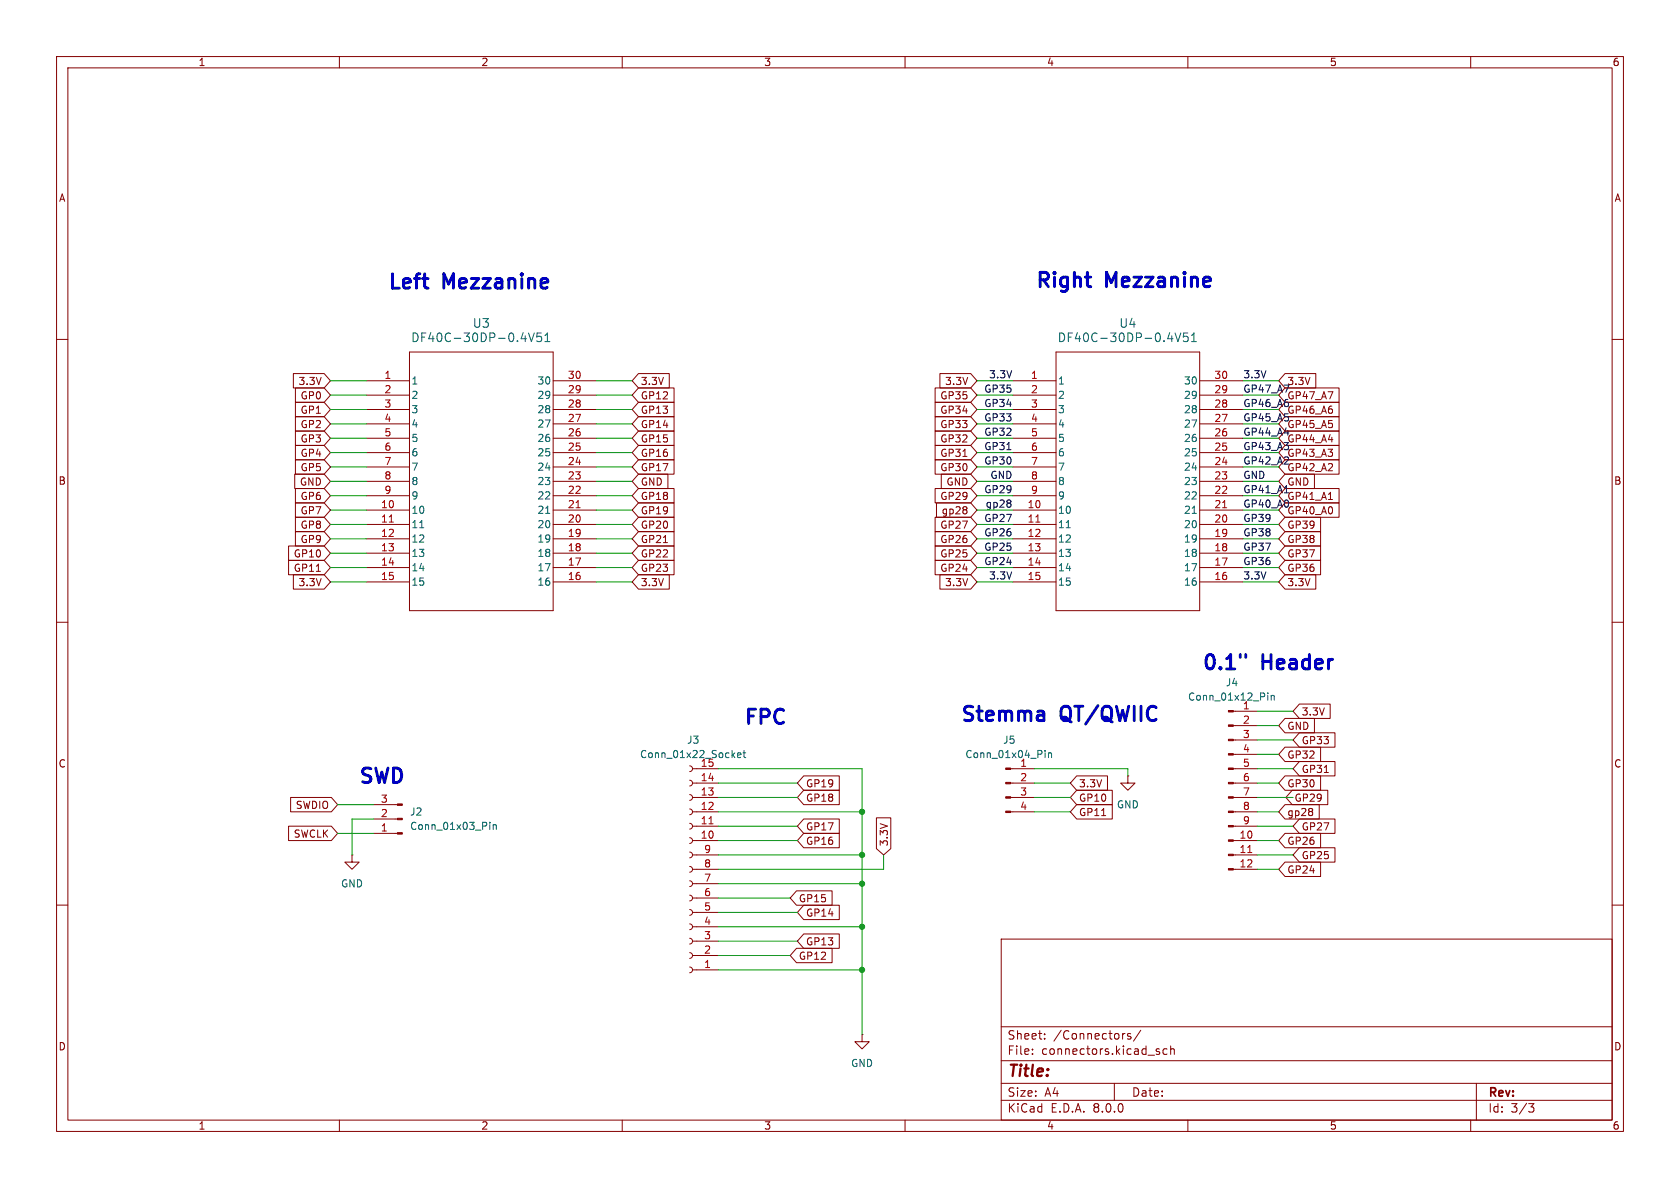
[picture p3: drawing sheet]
<svg xmlns="http://www.w3.org/2000/svg" width="297mm" height="210mm" viewBox="0 0 297 210" stroke-linecap="round" stroke-linejoin="round" font-family="sans-serif">
<g fill="none" stroke="#840000" stroke-width=".18">
<path d="M10 10h277v190h-277zM12 12h273v186h-273zM60 10v2M110 10v2M160 10v2M210 10v2M260 10v2M10 60h2M285 60h2M51.9 66h5.4l1.1 1.3-1.1 1.3h-5.4zM52.2 78.7h5.1l1.1 1.3-1.1 1.3h-5.1zM52.2 71.1h5.1l1.1 1.3-1.1 1.3h-5.1z"/>
<path d="M52.2 73.7h5.1l1.1 1.2-1.1 1.3h-5.1zM52.2 68.6h5.1l1.1 1.3-1.1 1.2h-5.1zM52.2 76.2h5.1l1.1 1.3-1.1 1.2h-5.1zM64.8 67.3h7.6M64.8 69.9h7.6M64.8 77.5h7.6M64.8 74.9h7.6M64.8 72.4h7.6M72.4 62.2h25.4v45.8h-25.4zM97.8 67.3h7.6M97.8 69.9h7.6M97.8 77.5h7.6"/>
<path d="M97.8 74.9h7.6M97.8 72.4h7.6M112.9 66h5.4v2.6h-5.4l-1.1-1.3zM112.9 68.6h6.3v2.5h-6.3l-1.1-1.2zM112.9 71.1h6.3v2.6h-6.3l-1.1-1.3zM112.9 73.7h6.3v2.5h-6.3l-1.1-1.3zM112.9 76.2h6.3v2.5h-6.3l-1.1-1.2zM112.9 78.7h6.3v2.6h-6.3l-1.1-1.3zM165.3 73.7h6.3l1.1 1.2-1.1 1.3h-6.3zM165.3 78.7h6.3l1.1 1.3-1.1 1.3h-6.3zM165.3 68.6h6.3l1.1 1.3-1.1 1.2h-6.3zM165.3 76.2h6.3l1.1 1.3-1.1 1.2h-6.3z"/>
<path d="M165.3 71.1h6.3l1.1 1.3-1.1 1.3h-6.3zM166.2 66h5.4l1.1 1.3-1.1 1.3h-5.4zM179.1 67.3h7.6M179.1 69.9h7.6M179.1 77.5h7.6M179.1 74.9h7.6M179.1 72.4h7.6M186.7 62.2h25.4v45.8h-25.4zM212.1 67.3h7.6M212.1 69.9h7.6M212.1 77.5h7.6M212.1 74.9h7.6"/>
<path d="M212.1 72.4h7.6M227.2 78.7h9.5v2.6h-9.5l-1.1-1.3zM227.2 73.7h9.5v2.5h-9.5l-1.1-1.3zM227.2 68.6h9.5v2.5h-9.5l-1.1-1.2zM227.2 71.1h9.5v2.6h-9.5l-1.1-1.3zM227.2 76.2h9.5v2.5h-9.5l-1.1-1.2zM227.2 66h5.4v2.6h-5.4l-1.1-1.3zM51 96.5h6.3l1.1 1.3-1.1 1.3h-6.3zM51 99.1h6.3l1.1 1.2-1.1 1.3h-6.3zM52.1 83.8h5.2l1.1 1.3-1.1 1.3h-5.2zM52.2 88.9h5.1l1.1 1.3-1.1 1.2h-5.1zM52.2 91.4h5.1l1.1 1.3-1.1 1.3h-5.1z"/>
<path d="M52.2 86.4h5.1l1.1 1.2-1.1 1.3h-5.1zM52.2 94h5.1l1.1 1.3-1.1 1.2h-5.1zM52.2 81.3h5.1l1.1 1.3-1.1 1.2h-5.1zM64.8 90.2h7.6M64.8 92.7h7.6M64.8 95.3h7.6M64.8 97.8h7.6M64.8 87.6h7.6M64.8 85.1h7.6M64.8 82.6h7.6M64.8 80h7.6M97.8 90.2h7.6"/>
<path d="M97.8 92.7h7.6M97.8 95.3h7.6M97.8 97.8h7.6M97.8 87.6h7.6M97.8 85.1h7.6M97.8 82.6h7.6M97.8 80h7.6M112.9 99.1h6.3v2.5h-6.3l-1.1-1.3zM112.9 91.4h6.3v2.6h-6.3l-1.1-1.3zM112.9 96.5h6.3v2.6h-6.3l-1.1-1.3zM112.9 94h6.3v2.5h-6.3l-1.1-1.2zM112.9 81.3h6.3v2.5h-6.3l-1.1-1.2z"/>
<path d="M112.9 83.8h5.2v2.6h-5.2l-1.1-1.3zM112.9 88.9h6.3v2.5h-6.3l-1.1-1.2zM112.9 86.4h6.3v2.5h-6.3l-1.1-1.3zM117.3 95.9h.7M165.3 86.4h6.3l1.1 1.2-1.1 1.3h-6.3zM165.3 81.3h6.3l1.1 1.3-1.1 1.2h-6.3zM165.3 99.1h6.3l1.1 1.2-1.1 1.3h-6.3zM165.3 91.4h6.3l1.1 1.3-1.1 1.3h-6.3zM165.3 96.5h6.3l1.1 1.3-1.1 1.3h-6.3zM165.3 94h6.3l1.1 1.3-1.1 1.2h-6.3zM165.6 88.9h6l1.1 1.3-1.1 1.2h-6zM166.4 83.8h5.2l1.1 1.3-1.1 1.3h-5.2z"/>
<path d="M170.2 80.7h.7M170.8 89.6l.1 .2-.1 .3M170.8 90.2l.1 .2-.1 .4M179.1 90.2h7.6M179.1 92.7h7.6M179.1 95.3h7.6M179.1 97.8h7.6M179.1 87.6h7.6M179.1 85.1h7.6M179.1 82.6h7.6M179.1 80h7.6M212.1 90.2h7.6"/>
<path d="M212.1 92.7h7.6M212.1 95.3h7.6M212.1 97.8h7.6M212.1 87.6h7.6M212.1 85.1h7.6M212.1 82.6h7.6M212.1 80h7.6M227.2 83.8h5.2v2.6h-5.2l-1.1-1.3zM227.2 81.3h9.5v2.5h-9.5l-1.1-1.2zM227.2 88.9h9.5v2.5h-9.5l-1.1-1.2zM227.2 94h6.3v2.5h-6.3l-1.1-1.2zM227.2 96.5h6.3v2.6h-6.3l-1.1-1.3z"/>
<path d="M227.2 86.4h9.5v2.5h-9.5l-1.1-1.3zM227.2 91.4h6.3v2.6h-6.3l-1.1-1.3zM227.2 99.1h6.3v2.5h-6.3l-1.1-1.3zM234.8 88.3h.8M10 110h2M51.9 101.6h5.4l1.1 1.3-1.1 1.2h-5.4zM55.9 101h.7M64.8 100.3h7.6M64.8 102.9h7.6M97.8 100.3h7.6M97.8 102.9h7.6M112.9 101.6h5.4v2.5h-5.4l-1.1-1.2z"/>
<path d="M166.2 101.6h5.4l1.1 1.3-1.1 1.2h-5.4zM179.1 100.3h7.6M179.1 102.9h7.6M212.1 100.3h7.6M212.1 102.9h7.6M227.2 101.6h5.4v2.5h-5.4l-1.1-1.2zM285 110h2M121.9 135.4l.4 .1 .1 .4-.1 .3-.4 .2M121.9 137.9l.4 .2 .1 .3-.1 .4-.4 .1M122.4 138.4h4.6M122.4 135.9h4.6M142.1 137.2h6.3v2.5h-6.3l-1.1-1.3z"/>
<path d="M142.1 139.7h6.3v2.5h-6.3l-1.1-1.2zM178.7 138.4h4.2M178.7 135.9h4.2M190.3 137.2h5.5v2.5h-5.5l-1.1-1.3zM190.3 139.7h6.3v2.5h-6.3l-1.1-1.2zM199.4 137.2v1.2h1.3l-1.3 1.3-1.3-1.3h1.3M199.4 137.2h.1M218 138.4h4.2M218 135.9h4.2M218 133.4h4.2M218 130.8h4.2M218 128.3h4.2"/>
<path d="M218 125.7h4.2M227.2 132.1h6.3v2.5h-6.3l-1.1-1.2zM227.2 127h5.2v2.5h-5.2l-1.1-1.2zM227.2 137.2h6.3v2.5h-6.3l-1.1-1.3zM228.4 139.7h6.3v2.5h-6.3l-1.1-1.2zM229.7 129.5h6.3v2.6h-6.3l-1.1-1.3zM229.7 124.5h5.5v2.5h-5.5l-1.1-1.3zM229.7 134.6h6.3v2.6h-6.3l-1.1-1.3zM234.1 136.6h.7M10 160h2M51 146h7.6l1.1 1.3-1.1 1.3h-7.6zM51.4 141h7.2l1.1 1.2-1.1 1.3h-7.2z"/>
<path d="M62.2 151.1v1.3h1.3l-1.3 1.3-1.2-1.3h1.2M62.2 151.1h.1M66 142.2h4.3M66 144.8h4.3M66 147.3h4.3M121.9 140.5l.4 .1 .1 .4-.1 .3-.4 .2M121.9 143l.4 .2 .1 .3-.1 .4-.4 .1M121.9 145.5l.4 .2 .1 .4-.1 .3-.4 .2M121.9 148.1l.4 .1 .1 .4-.1 .3-.4 .2M121.9 150.6l.4 .2 .1 .3-.1 .4-.4 .1M121.9 153.2l.4 .1 .1 .4-.1 .3-.4 .2M121.9 155.7l.4 .2 .1 .3-.1 .4-.4 .1"/>
<path d="M121.9 158.2l.4 .2 .1 .4-.1 .3-.4 .2M122.4 143.5h4.6M122.4 141h4.6M122.4 146.1h4.6M122.4 148.6h4.6M122.4 151.1h4.6M122.4 153.7h4.6M122.4 156.2h4.6M122.4 158.8h4.6M140.8 157.5h6.3v2.5h-6.3l-1.1-1.2zM142.1 144.8h6.3v2.5h-6.3l-1.1-1.2zM142.1 147.3h6.3v2.6h-6.3l-1.1-1.3z"/>
<path d="M154.9 144.6h2.6v5.4l-1.3 1.1-1.3-1.1zM178.7 143.5h4.2M178.7 141h4.2M190.3 142.2h6.3v2.6h-6.3l-1.1-1.3zM194.8 144.2h.7M218 143.5h4.2M218 141h4.2M218 146.1h4.2M218 148.6h4.2M218 151.1h4.2M218 153.7h4.2M227.2 152.4h6.3v2.5h-6.3l-1.1-1.2z"/>
<path d="M227.2 147.3h6.3v2.6h-6.3l-1.1-1.3zM227.2 142.2h6v2.6h-6l-1.1-1.3zM229.7 149.9h6.3v2.5h-6.3l-1.1-1.3zM229.7 144.8h6.3v2.5h-6.3l-1.1-1.2zM231.9 143l.2 .2-.2 .2M231.9 143.5l.2 .2-.2 .4M285 160h2M121.9 160.8l.4 .1 .1 .4-.1 .3-.4 .2M121.9 163.3l.4 .2 .1 .3-.1 .4-.4 .1M121.9 165.9l.4 .1 .1 .4-.1 .3-.4 .2M121.9 168.4l.4 .2 .1 .3-.1 .4-.4 .1M121.9 170.9l.4 .2 .1 .4-.1 .3-.4 .2"/>
<path d="M122.4 161.3h4.6M122.4 163.8h4.6M122.4 166.4h4.6M122.4 168.9h4.6M122.4 171.5h4.6M140.8 167.6h6.3v2.6h-6.3l-1.1-1.3zM142.1 165.1h6.3v2.5h-6.3l-1.1-1.2zM142.1 160h6.3v2.6h-6.3l-1.1-1.3zM177 166h108v32h-108zM60 198v2M110 198v2M152.4 182.9v1.3h1.3l-1.3 1.2-1.3-1.2h1.3"/>
<path d="M152.4 182.9h.1M160 198v2M177 194.5h108M177 191.5h108M177 187.5h108M177 181.5h108M182.5 186.3v.1M182.5 185.5v.1M184.7 183.6v.1M184.7 182.8v.1M197 191.5v3M198.7 182.7h.2"/>
<path d="M199.9 182.8l-.4-.1-.2 .2 .1 .2 .5 .2v.3h-.6M201.7 182.1l-1.3 2M204.6 185.9l.4 .1v.2l-.2 .2h-.3M204.6 185.4l.4 .1M206.3 185.5l-.4-.1-.3 .3v.4l.1 .2h.6M207 185.5l.2-.1 .3 .1 .1 .9M207 184.9v1.5M210 198v2M260 198v2M261 191.5v6.5M270.2 195.1h1l-.5 .6 .4 .1 .1 .5-.3 .3h-.4"/>
</g>
<g fill="#840000" stroke="#840000" stroke-width=".18">
<path d="M70.3 142.1h.8v.3h-.8z"/>
<path d="M70.3 144.7h.8v.2h-.8z"/>
<path d="M70.3 147.2h.8v.2h-.8z"/>
<path d="M177.8 143.4h.9v.2h-.9z"/>
<path d="M177.8 140.8h.9v.3h-.9z"/>
<path d="M177.8 138.3h.9v.3h-.9z"/>
<path d="M177.8 135.8h.9v.2h-.9z"/>
<path d="M217.2 153.5h.8v.3h-.8z"/>
<path d="M217.2 151h.8v.3h-.8z"/>
<path d="M217.2 148.5h.8v.2h-.8z"/>
<path d="M217.2 145.9h.8v.3h-.8z"/>
<path d="M217.2 143.4h.8v.2h-.8z"/>
<path d="M217.2 140.8h.8v.3h-.8z"/>
<path d="M217.2 138.3h.8v.3h-.8z"/>
<path d="M217.2 135.8h.8v.2h-.8z"/>
<path d="M217.2 133.2h.8v.3h-.8z"/>
<path d="M217.2 130.7h.8v.2h-.8z"/>
<path d="M217.2 128.1h.8v.3h-.8z"/>
<path d="M217.2 125.6h.8v.3h-.8z"/>
</g>
<g fill="none" stroke="#006464" stroke-width=".18">
<path d="M93.4 58.9l.5 1.5 .6-1.5M95.7 58.9h-.7l-.1 .7 .2-.2 .5 .1 .2 .2-.1 .5-.2 .2-.6-.2M96.3 59.3l.5-.4v1.5M207.7 58.9l.5 1.5 .6-1.5M210 58.9h-.7l-.1 .7 .2-.2 .5 .1 .2 .2-.1 .5-.2 .2-.6-.2M210.6 59.3l.5-.4v1.5M96.3 60.4h.9M210.6 60.4h.9M74.2 93.3h.7M96.5 90.7h.7M188.5 93.3h.7M210.8 90.7h.7"/>
<path d="M130.4 133.5l.6-.1-.1-.3h-.3l-.2 .2v.6h.5M131.4 133.1h.4M131.5 132.7v1l.3 .2M184.8 132.7v.1M184.8 133.1v.8M185.4 133.1v.8M185.4 133.2l.1-.1h.3l.1 .8M224.1 122.5v.1M224.1 122.9v.9M224.7 122.9v.9M224.7 123l.2-.1 .3 .1 .1 .8M86.6 145.4v.1"/>
<path d="M86.6 145.8v.8M87.2 145.8v.8M87.2 145.9l.2-.1h.3v.8"/>
</g>
<path d="M68.8 92.3h.7M101.8 89.8h.8M183.1 92.3h.7M216.1 89.8h.8M125.3 145.6h.8M220.6 150.7h.7" fill="none" stroke="#a90000" stroke-width=".18"/>
<path d="M178 79.5h.7M178.6 88.4l.1 .2-.1 .3M178.6 89l.1 .2-.1 .4" fill="none" stroke="#0f0f0f" stroke-width=".18"/>
<path d="M220.2 115.7v.5M184.2 125.7l.3 .4v1.3M184.5 127.3l-.2 .1M184.5 126.3l-.2 .1" fill="none" stroke="#0000c2" stroke-width=".51"/>
<g fill="none" stroke="#009600" stroke-width=".18">
<path d="M58.4 67.3h6.4M58.4 69.9h6.4M58.4 72.4h6.4M58.4 77.5h6.4M58.4 74.9h6.4M105.4 67.3h6.4M105.4 69.9h6.4M105.4 72.4h6.4M105.4 77.5h6.4M105.4 74.9h6.4M172.7 67.3h6.4M172.7 69.9h6.4"/>
<path d="M172.7 72.4h6.4M172.7 77.5h6.4M172.7 74.9h6.4M219.7 67.3h6.4M219.7 69.9h6.4M219.7 72.4h6.4M219.7 77.5h6.4M219.7 74.9h6.4M58.4 95.3h6.4M58.4 97.8h6.4M58.4 82.6h6.4M58.4 80h6.4"/>
<path d="M58.4 92.7h6.4M58.4 87.6h6.4M58.4 90.2h6.4M58.4 85.1h6.4M105.4 95.3h6.4M105.4 97.8h6.4M105.4 82.6h6.4M105.4 80h6.4M105.4 92.7h6.4M105.4 87.6h6.4M105.4 90.2h6.4M105.4 85.1h6.4"/>
<path d="M172.7 95.3h6.4M172.7 97.8h6.4M172.7 82.6h6.4M172.7 80h6.4M172.7 92.7h6.4M172.7 87.6h6.4M172.7 90.2h6.4M172.7 85.1h6.4M219.7 95.3h6.4M219.7 97.8h6.4M219.7 82.6h6.4M219.7 80h6.4"/>
<path d="M219.7 92.7h6.4M219.7 87.6h6.4M219.7 90.2h6.4M219.7 85.1h6.4M58.4 100.3h6.4M58.4 102.9h6.4M105.4 100.3h6.4M105.4 102.9h6.4M172.7 100.3h6.4M172.7 102.9h6.4M219.7 100.3h6.4M219.7 102.9h6.4"/>
<path d="M127 138.4h14M127 135.9h25.4v47M182.9 138.4h6.3M182.9 135.9h16.5v1.3M222.2 138.4h3.9M222.2 135.9h6.4M222.2 125.7h6.4M222.2 128.3h3.9M222.2 130.8h6.4M222.2 133.4h3.9M59.7 142.2h6.3M59.7 147.3h6.3"/>
<path d="M66 144.8h-3.8v6.3M127 158.8h12.7M127 143.5h25.4M127 146.1h14M127 148.6h14M127 156.2h25.4M127 141h14M127 151.1h25.4M156.2 151.1v2.6h-29.2M182.9 143.5h6.3M182.9 141h6.3M222.2 143.5h3.9"/>
<path d="M222.2 146.1h6.4M222.2 148.6h3.9M222.2 141h6.4M222.2 151.1h6.4M222.2 153.7h3.9M127 168.9h12.7M127 171.5h25.4M127 161.3h14M127 166.4h14M127 163.8h25.4"/>
</g>
<g fill="#009600" stroke="#009600" stroke-width=".18">
<circle cx="152.4" cy="151.1" r=".46"/>
<circle cx="152.4" cy="163.8" r=".46"/>
<circle cx="152.4" cy="156.2" r=".46"/>
<circle cx="152.4" cy="171.5" r=".46"/>
<circle cx="152.4" cy="143.5" r=".46"/>
</g>
<g font-size="3.5" fill="#0000c2">
<text x="68.3" y="51.8">Left</text>
<text x="78.4" y="51.8">Mezzanine</text>
<text x="182.8" y="51.6">Right</text>
<text x="195.5" y="51.6">Mezzanine</text>
<text x="212.2" y="119.1">0.1&quot;</text>
<text x="223.2" y="119.1">Header</text>
<text x="131.2" y="128.8">FPC</text>
<text x="169.5" y="128.3">Stemma</text>
<text x="187.6" y="128.3">QT/QWIIC</text>
<text x="63.1" y="139.2">SWD</text>
</g>
<text font-size="2.8" fill="#840000" x="178" y="190.9">Title:</text>
<g font-size="2.1" fill="#006464">
<text x="83.5" y="58.1">U3</text>
<text x="197.8" y="58.1">U4</text>
<text x="72.6" y="60.7">DF40C-30DP-0.4V51</text>
<text x="186.9" y="60.7">DF40C-30DP-0.4V51</text>
</g>
<g font-size="2.1" fill="#840000">
<text x="178" y="184">Sheet:</text>
<text x="186.2" y="184">/Connectors/</text>
<text x="178" y="186.7">File:</text>
<text x="184.1" y="186.7">connectors.kicad_sch</text>
<text x="178" y="196.9">KiCad</text>
<text x="178" y="194.1">Size:</text>
<text x="184.7" y="194.1">A4</text>
<text x="185.7" y="196.9">E.D.A.</text>
<text x="193.3" y="196.9">8.0.0</text>
<text x="200" y="194.1">Date:</text>
<text x="263" y="194.3">Rev:</text>
<text x="263" y="196.9">Id:</text>
<text x="267.1" y="196.9">3/3</text>
</g>
<g font-size="1.8" fill="#840000">
<text x="35" y="11.9">1</text>
<text x="85" y="11.9">2</text>
<text x="135" y="11.9">3</text>
<text x="185" y="11.9">4</text>
<text x="235" y="11.9">5</text>
<text x="285" y="11.9">6</text>
<text x="10.3" y="35.9">A</text>
<text x="285.3" y="35.9">A</text>
<text x="52.7" y="68.3">3.3V</text>
<text x="53" y="70.8">GP0</text>
<text x="113.2" y="68.3">3.3V</text>
<text x="113.2" y="70.8">GP12</text>
<text x="166.1" y="70.8">GP35</text>
<text x="167" y="68.3">3.3V</text>
<text x="227.5" y="70.8">GP47_A7</text>
<text x="53" y="73.3">GP1</text>
<text x="53" y="75.9">GP2</text>
<text x="113.2" y="73.3">GP13</text>
<text x="113.2" y="75.9">GP14</text>
<text x="166.1" y="75.9">GP33</text>
<text x="166.1" y="73.3">GP34</text>
<text x="227.5" y="73.3">GP46_A6</text>
<text x="53" y="81">GP4</text>
<text x="53" y="83.5">GP5</text>
<text x="53" y="78.4">GP3</text>
<text x="113.2" y="83.5">GP17</text>
<text x="113.2" y="78.4">GP15</text>
<text x="113.2" y="81">GP16</text>
<text x="166.1" y="81">GP31</text>
<text x="166.1" y="78.4">GP32</text>
<text x="166.1" y="83.5">GP30</text>
<text x="227.5" y="81">GP43_A3</text>
<text x="227.5" y="83.5">GP42_A2</text>
<text x="227.5" y="78.4">GP44_A4</text>
<text x="10.3" y="85.9">B</text>
<text x="52.9" y="86">GND</text>
<text x="53" y="88.6">GP6</text>
<text x="113.2" y="86">GND</text>
<text x="113.2" y="88.6">GP18</text>
<text x="166.1" y="88.6">GP29</text>
<text x="167.2" y="86">GND</text>
<text x="285.3" y="85.9">B</text>
<text x="53" y="91.1">GP7</text>
<text x="53" y="93.7">GP8</text>
<text x="113.2" y="93.7">GP20</text>
<text x="113.2" y="91.1">GP19</text>
<text x="166.1" y="93.7">GP27</text>
<text x="166.4" y="91.1">gp28</text>
<text x="227.5" y="91.1">GP40_A0</text>
<text x="227.5" y="93.7">GP39</text>
<text x="51.8" y="98.7">GP10</text>
<text x="51.8" y="101.3">GP11</text>
<text x="53" y="96.2">GP9</text>
<text x="113.2" y="101.3">GP23</text>
<text x="113.2" y="98.7">GP22</text>
<text x="113.2" y="96.2">GP21</text>
<text x="166.1" y="101.3">GP24</text>
<text x="166.1" y="98.7">GP25</text>
<text x="166.1" y="96.2">GP26</text>
<text x="227.5" y="96.2">GP38</text>
<text x="227.5" y="98.7">GP37</text>
<text x="227.5" y="101.3">GP36</text>
<text x="52.7" y="103.8">3.3V</text>
<text x="113.2" y="103.8">3.3V</text>
<text x="167" y="103.8">3.3V</text>
<text x="227.5" y="103.8">3.3V</text>
<text x="227.5" y="129.2">GND</text>
<text x="230" y="131.8">GP33</text>
<text x="230" y="126.7">3.3V</text>
<text x="10.3" y="135.9">C</text>
<text x="227.5" y="134.3">GP32</text>
<text x="230" y="136.8">GP31</text>
<text x="285.3" y="135.9">C</text>
<text x="52.2" y="143.2">SWDIO</text>
<text x="142.4" y="139.4">GP19</text>
<text x="142.4" y="141.9">GP18</text>
<text x="190.7" y="139.4">3.3V</text>
<text x="190.7" y="141.9">GP10</text>
<text x="227.5" y="139.4">GP30</text>
<text x="228.8" y="141.9">GP29</text>
<text x="51.8" y="148.3">SWCLK</text>
<text x="142.4" y="147">GP17</text>
<text x="142.4" y="149.5">GP16</text>
<text x="157.2" y="149.7" transform="rotate(-90 157.2 149.7)">3.3V</text>
<text x="190.7" y="144.5">GP11</text>
<text x="227.5" y="149.5">GP26</text>
<text x="227.5" y="144.5">gp28</text>
<text x="230" y="147">GP27</text>
<text x="227.5" y="154.6">GP24</text>
<text x="230" y="152.1">GP25</text>
<text x="141.1" y="159.7">GP15</text>
<text x="142.4" y="167.3">GP13</text>
<text x="142.4" y="162.2">GP14</text>
<text x="141.1" y="169.9">GP12</text>
<text x="10.3" y="185.9">D</text>
<text x="285.3" y="185.9">D</text>
<text x="35" y="199.9">1</text>
<text x="85" y="199.9">2</text>
<text x="135" y="199.9">3</text>
<text x="185" y="199.9">4</text>
<text x="235" y="199.9">5</text>
<text x="285" y="199.9">6</text>
</g>
<g font-size="1.8" fill="#a90000">
<text x="67.9" y="67.1">1</text>
<text x="67.9" y="69.6">2</text>
<text x="100.3" y="69.6">29</text>
<text x="100.3" y="67.1">30</text>
<text x="182.2" y="67.1">1</text>
<text x="182.2" y="69.6">2</text>
<text x="214.6" y="69.6">29</text>
<text x="214.6" y="67.1">30</text>
<text x="67.9" y="72.1">3</text>
<text x="67.9" y="74.7">4</text>
<text x="67.9" y="77.2">5</text>
<text x="100.3" y="77.2">26</text>
<text x="100.3" y="74.7">27</text>
<text x="100.3" y="72.1">28</text>
<text x="182.2" y="72.1">3</text>
<text x="182.2" y="74.7">4</text>
<text x="182.2" y="77.2">5</text>
<text x="214.6" y="77.2">26</text>
<text x="214.6" y="74.7">27</text>
<text x="214.6" y="72.1">28</text>
<text x="67.9" y="79.8">6</text>
<text x="67.9" y="82.3">7</text>
<text x="100.3" y="82.3">24</text>
<text x="100.3" y="79.8">25</text>
<text x="182.2" y="79.8">6</text>
<text x="182.2" y="82.3">7</text>
<text x="214.6" y="82.3">24</text>
<text x="214.6" y="79.8">25</text>
<text x="67.3" y="89.9">10</text>
<text x="67.9" y="84.8">8</text>
<text x="67.9" y="87.4">9</text>
<text x="100.3" y="89.9">21</text>
<text x="100.3" y="87.4">22</text>
<text x="100.3" y="84.8">23</text>
<text x="181.6" y="89.9">10</text>
<text x="182.2" y="84.8">8</text>
<text x="182.2" y="87.4">9</text>
<text x="214.6" y="89.9">21</text>
<text x="214.6" y="87.4">22</text>
<text x="214.6" y="84.8">23</text>
<text x="67.3" y="92.5">11</text>
<text x="67.3" y="95">12</text>
<text x="100.3" y="95">19</text>
<text x="100.3" y="92.5">20</text>
<text x="181.6" y="92.5">11</text>
<text x="181.6" y="95">12</text>
<text x="214.6" y="95">19</text>
<text x="214.6" y="92.5">20</text>
<text x="67.3" y="97.5">13</text>
<text x="67.3" y="100.1">14</text>
<text x="100.3" y="100.1">17</text>
<text x="100.3" y="97.5">18</text>
<text x="181.6" y="97.5">13</text>
<text x="181.6" y="100.1">14</text>
<text x="214.6" y="100.1">17</text>
<text x="214.6" y="97.5">18</text>
<text x="67.3" y="102.6">15</text>
<text x="100.3" y="102.6">16</text>
<text x="181.6" y="102.6">15</text>
<text x="214.6" y="102.6">16</text>
<text x="219.6" y="128">2</text>
<text x="219.6" y="130.6">3</text>
<text x="219.6" y="133.1">4</text>
<text x="219.6" y="135.6">5</text>
<text x="67.2" y="142">3</text>
<text x="123.8" y="143.3">12</text>
<text x="123.8" y="140.7">13</text>
<text x="123.8" y="138.2">14</text>
<text x="180.3" y="138.2">2</text>
<text x="180.3" y="140.7">3</text>
<text x="180.3" y="143.3">4</text>
<text x="219.6" y="138.2">6</text>
<text x="219.6" y="140.7">7</text>
<text x="219.6" y="143.3">8</text>
<text x="67.2" y="147.1">1</text>
<text x="67.2" y="144.5">2</text>
<text x="123.8" y="148.3">10</text>
<text x="123.8" y="145.8">11</text>
<text x="219" y="148.3">10</text>
<text x="219.6" y="145.8">9</text>
<text x="124.4" y="156">7</text>
<text x="124.4" y="153.4">8</text>
<text x="124.4" y="150.9">9</text>
<text x="219" y="150.9">11</text>
<text x="219" y="153.4">12</text>
<text x="124.4" y="161">5</text>
<text x="124.4" y="158.5">6</text>
<text x="124.4" y="166.1">3</text>
<text x="124.4" y="163.6">4</text>
<text x="124.4" y="171.2">1</text>
<text x="124.4" y="168.7">2</text>
</g>
<g font-size="1.8" fill="#006464">
<text x="72.6" y="68.2">1</text>
<text x="72.6" y="70.7">2</text>
<text x="94.9" y="70.7">29</text>
<text x="94.9" y="68.2">30</text>
<text x="186.9" y="68.2">1</text>
<text x="186.9" y="70.7">2</text>
<text x="209.2" y="70.7">29</text>
<text x="209.2" y="68.2">30</text>
<text x="72.6" y="73.3">3</text>
<text x="72.6" y="75.8">4</text>
<text x="94.9" y="75.8">27</text>
<text x="94.9" y="73.3">28</text>
<text x="186.9" y="73.3">3</text>
<text x="186.9" y="75.8">4</text>
<text x="209.2" y="75.8">27</text>
<text x="209.2" y="73.3">28</text>
<text x="72.6" y="78.3">5</text>
<text x="72.6" y="80.9">6</text>
<text x="72.6" y="83.4">7</text>
<text x="94.9" y="83.4">24</text>
<text x="94.9" y="80.9">25</text>
<text x="94.9" y="78.3">26</text>
<text x="186.9" y="78.3">5</text>
<text x="186.9" y="80.9">6</text>
<text x="186.9" y="83.4">7</text>
<text x="209.2" y="83.4">24</text>
<text x="209.2" y="80.9">25</text>
<text x="209.2" y="78.3">26</text>
<text x="72.6" y="86">8</text>
<text x="72.6" y="88.5">9</text>
<text x="94.9" y="88.5">22</text>
<text x="94.9" y="86">23</text>
<text x="186.9" y="86">8</text>
<text x="186.9" y="88.5">9</text>
<text x="209.2" y="88.5">22</text>
<text x="209.2" y="86">23</text>
<text x="72.6" y="91">10</text>
<text x="72.6" y="93.6">11</text>
<text x="94.9" y="93.6">20</text>
<text x="94.9" y="91">21</text>
<text x="186.9" y="91">10</text>
<text x="186.9" y="93.6">11</text>
<text x="209.2" y="93.6">20</text>
<text x="209.2" y="91">21</text>
<text x="72.6" y="96.1">12</text>
<text x="72.6" y="98.7">13</text>
<text x="72.6" y="101.2">14</text>
<text x="94.9" y="101.2">17</text>
<text x="94.9" y="98.7">18</text>
<text x="94.9" y="96.1">19</text>
<text x="186.9" y="96.1">12</text>
<text x="186.9" y="98.7">13</text>
<text x="186.9" y="101.2">14</text>
<text x="209.2" y="101.2">17</text>
<text x="209.2" y="98.7">18</text>
<text x="209.2" y="96.1">19</text>
<text x="72.6" y="103.7">15</text>
<text x="94.9" y="103.7">16</text>
<text x="186.9" y="103.7">15</text>
<text x="209.2" y="103.7">16</text>
<text x="209.9" y="124.1">Conn_01x12_Pin</text>
<text x="216.6" y="121.5">J4</text>
<text x="219.6" y="125.5">1</text>
<text x="121.4" y="131.7">J3</text>
<text x="177.2" y="131.7">J5</text>
<text x="113" y="134.2">Conn_01x22_Socket</text>
<text x="123.8" y="135.6">15</text>
<text x="170.6" y="134.2">Conn_01x04_Pin</text>
<text x="180.3" y="135.6">1</text>
<text x="197.4" y="143.1">GND</text>
<text x="72.4" y="144.4">J2</text>
<text x="72.4" y="146.9">Conn_01x03_Pin</text>
<text x="60.2" y="157.1">GND</text>
<text x="150.4" y="188.8">GND</text>
</g>
<g font-size="1.8" fill="#0f0f0f">
<text x="173.9" y="69.5">GP35</text>
<text x="174.8" y="67">3.3V</text>
<text x="219.7" y="69.5">GP47_A7</text>
<text x="219.7" y="67">3.3V</text>
<text x="227.5" y="68.3">3.3V</text>
<text x="173.9" y="72">GP34</text>
<text x="173.9" y="77.1">GP32</text>
<text x="173.9" y="74.6">GP33</text>
<text x="219.7" y="72">GP46_A6</text>
<text x="219.7" y="77.1">GP44_A4</text>
<text x="219.7" y="74.6">GP45_A5</text>
<text x="227.5" y="75.9">GP45_A5</text>
<text x="173.9" y="79.7">GP31</text>
<text x="173.9" y="82.2">GP30</text>
<text x="219.7" y="79.7">GP43_A3</text>
<text x="219.7" y="82.2">GP42_A2</text>
<text x="173.9" y="87.3">GP29</text>
<text x="174.1" y="89.8">gp28</text>
<text x="175" y="84.7">GND</text>
<text x="219.7" y="87.3">GP41_A1</text>
<text x="219.7" y="89.8">GP40_A0</text>
<text x="219.7" y="84.7">GND</text>
<text x="227.5" y="86">GND</text>
<text x="227.5" y="88.6">GP41_A1</text>
<text x="173.9" y="94.9">GP26</text>
<text x="173.9" y="92.4">GP27</text>
<text x="219.7" y="92.4">GP39</text>
<text x="219.7" y="94.9">GP38</text>
<text x="173.9" y="100">GP24</text>
<text x="173.9" y="97.4">GP25</text>
<text x="219.7" y="100">GP36</text>
<text x="219.7" y="97.4">GP37</text>
<text x="174.8" y="102.5">3.3V</text>
<text x="219.7" y="102.5">3.3V</text>
</g>
</svg>
